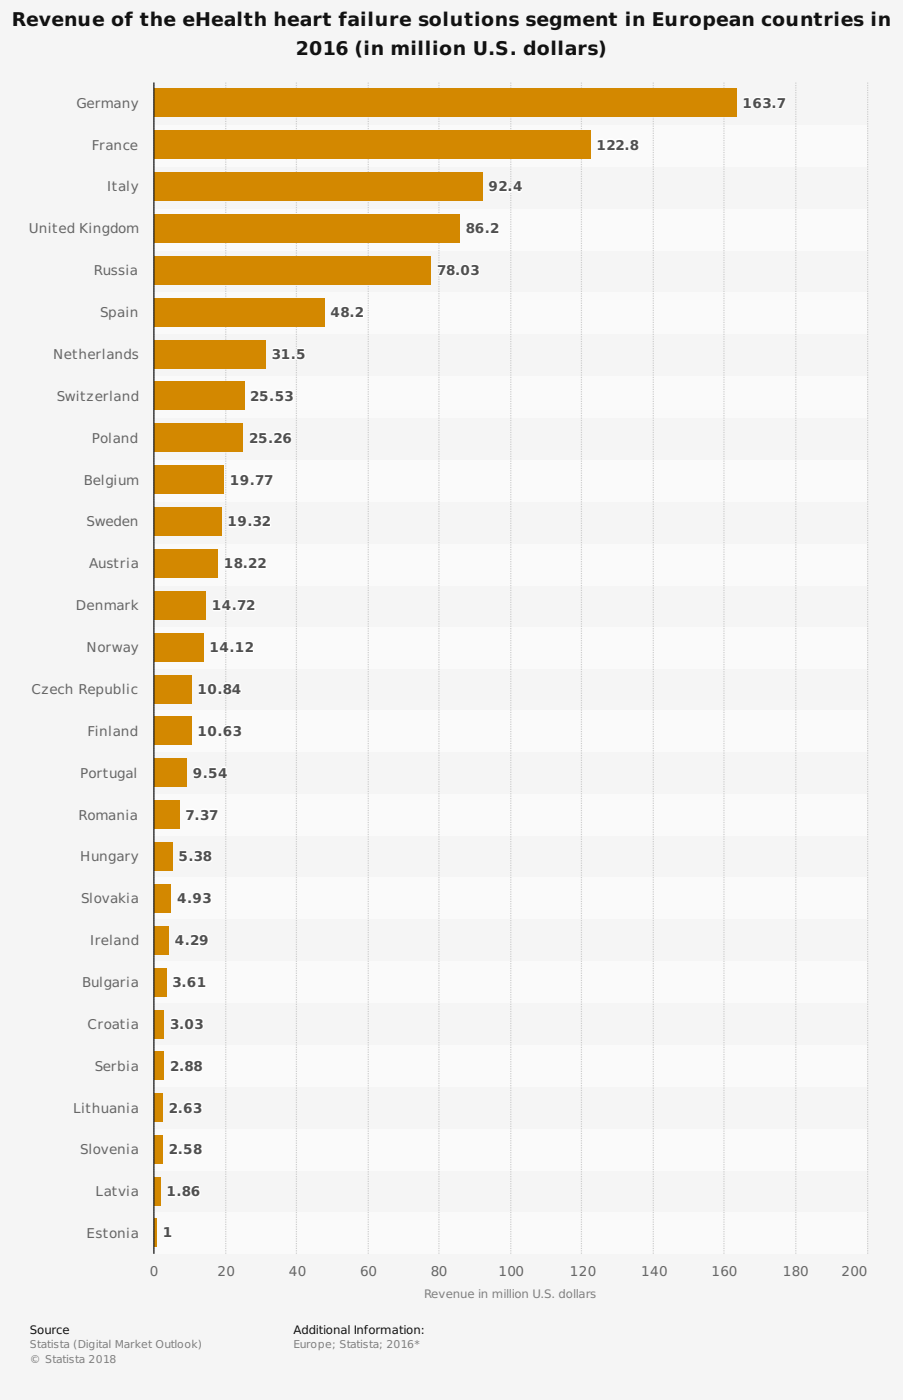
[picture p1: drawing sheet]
<svg xmlns="http://www.w3.org/2000/svg" width="353mm" height="548mm" viewBox="0 0 353 548" stroke-linecap="round" stroke-linejoin="round" font-family="sans-serif">
<path d="M0 0h352.8v547.4h-352.8z" fill="#f5f5f5"/>
<g fill="#fafafa">
<path d="M60.4 48.9h278.3v16.4h-278.3z"/>
<path d="M60.4 81.6h278.3v16.4h-278.3z"/>
<path d="M60.4 114.4h278.3v16.4h-278.3z"/>
<path d="M60.4 147.1h278.3v16.4h-278.3z"/>
<path d="M60.4 179.9h278.3v16.4h-278.3z"/>
<path d="M60.4 212.6h278.3v16.4h-278.3z"/>
<path d="M60.4 245.4h278.3v16.4h-278.3z"/>
<path d="M60.4 277.7h278.3v16.4h-278.3z"/>
<path d="M60.4 310.4h278.3v16.4h-278.3z"/>
<path d="M60.4 343.2h278.3v16.4h-278.3z"/>
<path d="M60.4 375.9h278.3v16.4h-278.3z"/>
<path d="M60.4 408.7h278.3v16.4h-278.3z"/>
<path d="M60.4 441.4h278.3v16.4h-278.3z"/>
<path d="M60.4 474.2h278.3v16.4h-278.3z"/>
</g>
<path d="M60.1 32.3v458M88.2 32.3v458M115.8 32.3v458M143.9 32.3v458M171.5 32.3v458M199.5 32.3v458M227.2 32.3v458M255.2 32.3v458M282.8 32.3v458M310.9 32.3v458M339 32.3v458" fill="none" stroke="#cdcdcd" stroke-width=".47" stroke-dasharray=".5 .5" stroke-linecap="butt"/>
<g fill="#d38800">
<path d="M60.3 34.6h227.4v11.3h-227.4z"/>
<path d="M60.3 51h170.4v11.2h-170.4z"/>
<path d="M60.3 67.4h128.3v11.2h-128.3z"/>
<path d="M60.3 83.7h119.4v11.3h-119.4z"/>
<path d="M60.3 100.1h108.1v11.3h-108.1z"/>
<path d="M60.3 116.5h66.5v11.2h-66.5z"/>
<path d="M60.3 132.9h43.6v11.2h-43.6z"/>
<path d="M60.3 149.3h35.1v11.2h-35.1z"/>
<path d="M60.3 165.6h34.7v11.3h-34.7z"/>
<path d="M60.3 182h27.2v11.2h-27.2z"/>
<path d="M60.3 198.4h26.3v11.2h-26.3z"/>
<path d="M60.3 214.8h24.9v11.2h-24.9z"/>
<path d="M60.3 231.1h20.2v11.3h-20.2z"/>
<path d="M60.3 247.5h19.2v11.2h-19.2z"/>
<path d="M60.3 263.9h14.6v11.2h-14.6z"/>
<path d="M60.3 280.3h14.6v11.2h-14.6z"/>
<path d="M60.3 296.6h12.7v11.3h-12.7z"/>
<path d="M60.3 313h9.9v11.2h-9.9z"/>
<path d="M60.3 329.4h7.1v11.2h-7.1z"/>
<path d="M60.3 345.8h6.6v11.2h-6.6z"/>
<path d="M60.3 362.1h5.7v11.3h-5.7z"/>
<path d="M60.3 378.5h4.7v11.2h-4.7z"/>
<path d="M60.3 394.9h3.8v11.2h-3.8z"/>
<path d="M60.3 411.3h3.8v11.2h-3.8z"/>
<path d="M60.3 427.6h3.3v11.3h-3.3z"/>
<path d="M60.3 444h3.3v11.2h-3.3z"/>
<path d="M60.3 460.4h2.4v11.2h-2.4z"/>
<path d="M60.3 476.3h1v11.2h-1z"/>
</g>
<g fill="none" stroke="#fff" stroke-width=".94">
<path d="M290.7 38.4l1.8-.1v3.1h.9v.7h-2.7v-.7h.9v-2.5l-.9 .2zM294.8 38.7l.5-.4 1.1-.1 .7 .1v.8l-.3-.2a1.05 1.05 0 0 0-1.6 .9 1.38 1.38 0 0 1 2.2 1.2 1.38 1.38 0 0 1-2.2 1.1 2.35 2.35 0 0 1-.4-3.4zM298.4 38.3l.7-.1a1.16 1.16 0 0 1 1.5 .2 1.16 1.16 0 0 1 .1 1.5l-.4 .1a1.18 1.18 0 0 1 .7 1.6 1.18 1.18 0 0 1-1.6 .6l-1.2-.2v-.8l.7 .3a.63 .63 0 0 0 1.1-.1 .63 .63 0 0 0-.5-.9l-.6-.1v-.6h.4a.56 .56 0 0 0 .7-.7 .56 .56 0 0 0-1-.2l-.6 .2zM303.8 38.3h3v.5l-1.6 3.3h-.9l1.4-3.1h-1.9zM233.6 54.8l1.8-.2v3.2h.9v.7h-2.7v-.7h.9v-2.5l-.9 .2zM237.3 54.8a1.58 1.58 0 0 1 1.9-.2 1.58 1.58 0 0 1 .7 1.7l-1.5 1.5h1.7v.7h-2.8v-.7l1.4-1.3a.75 .75 0 0 0 .2-1.1 .75 .75 0 0 0-1.2 0l-.4 .2zM240.8 54.8a1.58 1.58 0 0 1 1.9-.2 1.58 1.58 0 0 1 .7 1.7l-1.5 1.5h1.7v.7h-2.8v-.7l1.4-1.3a.75 .75 0 0 0 .2-1.1 .75 .75 0 0 0-1.2 0l-.4 .2zM244.5 57.5h.9v1h-.9zM246.6 55a1.46 1.46 0 0 1 1.7-.5 1.46 1.46 0 0 1 .9 1.4l-.6 .5a1.19 1.19 0 0 1 .7 1.7 1.19 1.19 0 0 1-1.8 .4 1.08 1.08 0 0 1-1.1-.8 1.08 1.08 0 0 1 .8-1.3 .9 .9 0 0 1-.6-1.4zM301.9 41.1h.9v1h-.9zM191.6 71.3a1.78 1.78 0 0 1 2.3 .1 1.78 1.78 0 0 1 .2 2.3 2.07 2.07 0 0 1-2.7 1.1v-.7l.3 .1a1.06 1.06 0 0 0 1.6-.9 1.32 1.32 0 0 1-1.8-.2 1.32 1.32 0 0 1 .1-1.8zM195.2 71.2a1.58 1.58 0 0 1 1.9-.2 1.58 1.58 0 0 1 .7 1.7l-1.5 1.4h1.7v.8h-2.8v-.8l1.4-1.2a.75 .75 0 0 0 .2-1.2 .75 .75 0 0 0-1.2 .1l-.4 .2z"/>
<path d="M198.8 73.9h1v1h-1zM202.2 71h1.1v2.4h.6v.8h-.6v.7h-.9v-.7h-1.7v-.9zM202.4 71.8v1.6h-1.1zM182.6 87.8a1.46 1.46 0 0 1 1.6-.5 1.46 1.46 0 0 1 1 1.4l-.6 .5a1.19 1.19 0 0 1 .6 1.6 1.19 1.19 0 0 1-1.7 .5 1.08 1.08 0 0 1-1.2-.9 1.08 1.08 0 0 1 .8-1.2 .9 .9 0 0 1-.5-1.4zM186.3 87.9l.6-.5 1.1-.1 .7 .2v.7l-.3-.1a1.05 1.05 0 0 0-1.6 .8 1.38 1.38 0 0 1 2.2 1.2 1.38 1.38 0 0 1-2.2 1.1 2.35 2.35 0 0 1-.5-3.3zM190 90.2h.9v1h-.9zM192 87.5a1.58 1.58 0 0 1 1.8-.2 1.58 1.58 0 0 1 .8 1.7l-1.5 1.5h1.7v.7h-2.9v-.7l1.5-1.2a.75 .75 0 0 0 .1-1.2 .75 .75 0 0 0-1.1 .1l-.4 .2zM171.1 103.8h2.9v.5l-1.5 3.3h-.9l1.4-3.1h-1.9zM174.9 104.1a1.46 1.46 0 0 1 1.6-.5 1.46 1.46 0 0 1 1 1.5l-.6 .5a1.19 1.19 0 0 1 .6 1.6 1.19 1.19 0 0 1-1.7 .5 1.08 1.08 0 0 1-1.2-.9 1.08 1.08 0 0 1 .8-1.2 .9 .9 0 0 1-.5-1.5zM178.4 106.6h.9v1h-.9zM180.6 104.2a1.7 1.7 0 0 1 2.2-.2 1.7 1.7 0 0 1 .5 2.1 1.66 1.66 0 0 1-2.1 1.5 1.66 1.66 0 0 1-1-2.4zM181.4 104.5a.65 .65 0 0 1 .8 .1 .65 .65 0 0 1 .2 .7 1.11 1.11 0 0 1-.8 1.7l-.4-1z"/>
<path d="M184.3 103.8l.8-.1a1.16 1.16 0 0 1 1.5 .2 1.16 1.16 0 0 1 .1 1.5l-.4 .1a1.18 1.18 0 0 1 .7 1.6 1.18 1.18 0 0 1-1.6 .6l-1.2-.2v-.8l.7 .3a.63 .63 0 0 0 1-.1 .63 .63 0 0 0-.4-.9l-.7-.1v-.6h.5a.56 .56 0 0 0 .7-.7 .56 .56 0 0 0-1-.2l-.7 .2zM106.7 136.6l.8-.1a1.16 1.16 0 0 1 1.5 .1 1.16 1.16 0 0 1 .1 1.5l-.4 .2a1.18 1.18 0 0 1 .7 1.6 1.18 1.18 0 0 1-1.7 .5l-1.1-.2v-.7l.7 .2a.63 .63 0 0 0 1-.1 .63 .63 0 0 0-.4-.9h-.7v-.6h.4a.56 .56 0 0 0 .7-.7 .56 .56 0 0 0-.9-.3l-.7 .2zM110.3 136.7l1.9-.2v3.2h.9v.7h-2.7v-.7h.8v-2.5l-.9 .2zM114.2 139.4h.9v1h-.9zM116.3 136.5h2.5v.7h-1.7v.6a1.42 1.42 0 0 1 2 1.4 1.42 1.42 0 0 1-2.1 1.2l-.9-.2v-.8l.6 .3a.8 .8 0 0 0 1.2-.1 .8 .8 0 0 0-.1-1.1 .8 .8 0 0 0-1.2 0l-.3 .2zM130.9 120.1h1.1v2.5h.6v.7h-.6v.7h-.9v-.7h-1.7v-.9zM131.1 120.9v1.7h-1.1zM133.6 120.5a1.46 1.46 0 0 1 1.6-.5 1.46 1.46 0 0 1 1 1.4l-.6 .5a1.19 1.19 0 0 1 .6 1.7 1.19 1.19 0 0 1-1.7 .4 1.08 1.08 0 0 1-1.1-.8 1.08 1.08 0 0 1 .7-1.3 .9 .9 0 0 1-.5-1.4zM137.1 123h.9v1h-.9zM139.1 120.3a1.58 1.58 0 0 1 1.8-.2 1.58 1.58 0 0 1 .8 1.7l-1.5 1.5h1.7v.7h-2.8v-.7l1.4-1.3a.75 .75 0 0 0 .1-1.1 .75 .75 0 0 0-1.1 0l-.4 .2zM98.2 153a1.58 1.58 0 0 1 1.9-.2 1.58 1.58 0 0 1 .7 1.8l-1.5 1.4h1.7v.7h-2.8v-.7l1.4-1.2a.75 .75 0 0 0 .2-1.2 .75 .75 0 0 0-1.2 .1l-.4 .2zM101.9 152.9h2.4v.7h-1.6v.6a1.42 1.42 0 0 1 1.9 1.4 1.42 1.42 0 0 1-2 1.2l-.9-.2v-.8l.6 .2a.8 .8 0 0 0 1.1 0 .8 .8 0 0 0 0-1.2 .8 .8 0 0 0-1.2 .1l-.3 .2z"/>
<path d="M105.7 155.7h1v1h-1zM107.9 152.9h2.4v.7h-1.6v.6a1.42 1.42 0 0 1 1.9 1.4 1.42 1.42 0 0 1-2 1.2l-.9-.2v-.8l.6 .2a.8 .8 0 0 0 1.1 0 .8 .8 0 0 0-.1-1.2 .8 .8 0 0 0-1.1 .1l-.3 .2zM111.7 153l.8-.2a1.16 1.16 0 0 1 1.5 .2 1.16 1.16 0 0 1 0 1.5l-.3 .2a1.18 1.18 0 0 1 .6 1.5 1.18 1.18 0 0 1-1.6 .6l-1.2-.2v-.7l.8 .2a.63 .63 0 0 0 1-.1 .63 .63 0 0 0-.4-.9h-.7v-.7h.4a.56 .56 0 0 0 .7-.7 .56 .56 0 0 0-.9-.2l-.7 .2zM97.7 169.4a1.58 1.58 0 0 1 1.9-.2 1.58 1.58 0 0 1 .8 1.7l-1.6 1.5h1.7v.7h-2.8v-.7l1.4-1.3a.75 .75 0 0 0 .2-1.1 .75 .75 0 0 0-1.1 0l-.5 .3zM101.4 169.3h2.5v.7h-1.7v.6a1.42 1.42 0 0 1 2 1.3 1.42 1.42 0 0 1-2.1 1.3l-.8-.3v-.8l.6 .3a.8 .8 0 0 0 1.1-.1 .8 .8 0 0 0-.1-1.1 .8 .8 0 0 0-1.1 .1l-.4 .1zM105.3 172.1h.9v1h-.9zM107.3 169.4a1.58 1.58 0 0 1 1.8-.2 1.58 1.58 0 0 1 .8 1.7l-1.5 1.5h1.7v.7h-2.8v-.7l1.4-1.3a.75 .75 0 0 0 .1-1.1 .75 .75 0 0 0-1.1 0l-.4 .3zM111.2 169.7l.6-.4 1.1-.1 .6 .2v.7l-.3-.2a1.05 1.05 0 0 0-1.6 .9 1.38 1.38 0 0 1 2.2 1.2 1.38 1.38 0 0 1-2.2 1.1 2.35 2.35 0 0 1-.4-3.4zM90.4 185.8l1.9-.2v3.2h.9v.7h-2.7v-.7h.8v-2.5l-.9 .2zM94.4 185.9a1.78 1.78 0 0 1 2.3 .2 1.78 1.78 0 0 1 .2 2.3 2.07 2.07 0 0 1-2.7 1v-.7l.3 .1a1.06 1.06 0 0 0 1.6-.9 1.32 1.32 0 0 1-1.8-.1 1.32 1.32 0 0 1 .1-1.9zM98.1 188.5h1v1h-1zM100.1 185.6h2.9v.6l-1.5 3.3h-1l1.4-3.1h-1.8z"/>
<path d="M103.6 185.6h2.9v.6l-1.5 3.3h-1l1.4-3.1h-1.8zM88.1 218.6l1.8-.2v3.2h.9v.6h-2.7v-.6h.9v-2.5l-.9 .1zM89.5 202.2l1.8-.2v3.2h.9v.7h-2.7v-.7h.9v-2.5l-.9 .2zM91.9 218.8a1.46 1.46 0 0 1 1.7-.5 1.46 1.46 0 0 1 1 1.4l-.7 .5a1.19 1.19 0 0 1 .7 1.6 1.19 1.19 0 0 1-1.7 .5 1.08 1.08 0 0 1-1.2-.9 1.08 1.08 0 0 1 .8-1.2 .9 .9 0 0 1-.6-1.4zM93.5 202.3a1.78 1.78 0 0 1 2.3 .1 1.78 1.78 0 0 1 .2 2.3 2.07 2.07 0 0 1-2.7 1.1v-.7l.3 .1a1.06 1.06 0 0 0 1.6-.9 1.32 1.32 0 0 1-1.9-.2 1.32 1.32 0 0 1 .2-1.8zM97.2 204.9h.9v1h-.9zM97.4 218.5a1.58 1.58 0 0 1 1.9-.2 1.58 1.58 0 0 1 .8 1.8l-1.6 1.4h1.7v.7h-2.8v-.7l1.4-1.2a.75 .75 0 0 0 .2-1.2 .75 .75 0 0 0-1.2 .1l-.4 .2zM99.3 202.1l.8-.1a1.16 1.16 0 0 1 1.4 .1 1.16 1.16 0 0 1 .1 1.5l-.4 .2a1.18 1.18 0 0 1 .7 1.6 1.18 1.18 0 0 1-1.6 .5l-1.2-.2v-.7l.8 .2a.63 .63 0 0 0 1-.1 .63 .63 0 0 0-.5-.9h-.6v-.6h.4a.56 .56 0 0 0 .7-.7 .56 .56 0 0 0-1-.3l-.6 .2zM101 218.5a1.58 1.58 0 0 1 1.8-.2 1.58 1.58 0 0 1 .8 1.8l-1.5 1.4h1.7v.7h-2.8v-.7l1.4-1.2a.75 .75 0 0 0 .1-1.2 .75 .75 0 0 0-1.1 .1l-.4 .2zM102.7 202.2a1.58 1.58 0 0 1 1.9-.2 1.58 1.58 0 0 1 .7 1.7l-1.5 1.4h1.7v.8h-2.8v-.8l1.4-1.2a.75 .75 0 0 0 .2-1.2 .75 .75 0 0 0-1.2 .1l-.4 .2zM83.4 234.9l1.9-.1v3.1h.8v.7h-2.7v-.7h.9v-2.5l-.9 .2zM88.5 234.8h1.1v2.4h.5v.7h-.5v.7h-1v-.7h-1.7v-.8z"/>
<path d="M88.6 235.6v1.6h-1zM91.1 237.6h.9v1h-.9zM93 234.8h3v.5l-1.5 3.3h-1l1.4-3.1h-1.9zM95.4 221.2h1v1h-1zM96.6 234.9a1.58 1.58 0 0 1 1.9-.2 1.58 1.58 0 0 1 .8 1.7l-1.6 1.5h1.7v.7h-2.8v-.7l1.4-1.3a.75 .75 0 0 0 .2-1.1 .75 .75 0 0 0-1.1 0l-.5 .3zM82.5 251.3l1.8-.2v3.2h.9v.7h-2.7v-.7h.9v-2.5l-.9 .2zM87.5 251.1h1.1v2.5h.6v.7h-.6v.7h-.9v-.7h-1.7v-.9zM87.7 252v1.6h-1.1zM90.2 254h.9v1h-.9zM92.4 251.3l1.8-.2v3.2h.9v.7h-2.7v-.7h.9v-2.5l-.9 .2zM96.1 251.3a1.58 1.58 0 0 1 1.8-.2 1.58 1.58 0 0 1 .8 1.7l-1.5 1.5h1.7v.7h-2.8v-.7l1.4-1.3a.75 .75 0 0 0 .1-1.1 .75 .75 0 0 0-1.1 0l-.4 .2zM77.8 267.7l1.8-.2v3.2h.9v.7h-2.7v-.7h.9v-2.5l-.9 .2z"/>
<path d="M81.7 268a1.7 1.7 0 0 1 2.2-.2 1.7 1.7 0 0 1 .6 2.1 1.66 1.66 0 0 1-2.1 1.5 1.66 1.66 0 0 1-1-2.4zM82.6 268.3a.65 .65 0 0 1 .8 0 .65 .65 0 0 1 .1 .8 1.11 1.11 0 0 1-.8 1.6l-.4-.9zM85.5 270.4h.9v1h-.9zM87.6 267.9a1.46 1.46 0 0 1 1.7-.5 1.46 1.46 0 0 1 1 1.4l-.7 .5a1.19 1.19 0 0 1 .7 1.7 1.19 1.19 0 0 1-1.7 .4 1.08 1.08 0 0 1-1.2-.9 1.08 1.08 0 0 1 .8-1.2 .9 .9 0 0 1-.6-1.4zM92.4 267.5h1.1v2.4h.5v.8h-.5v.7h-.9v-.7h-1.8v-.9zM92.6 268.3v1.6h-1.1zM77.8 284.1l1.8-.2v3.2h.9v.6h-2.7v-.6h.9v-2.5l-.9 .1zM81.7 284.3a1.7 1.7 0 0 1 2.2-.2 1.7 1.7 0 0 1 .6 2.2 1.66 1.66 0 0 1-2.1 1.4 1.66 1.66 0 0 1-1-2.3zM82.6 284.6a.65 .65 0 0 1 .8 .1 .65 .65 0 0 1 .1 .8 1.11 1.11 0 0 1-.8 1.6l-.4-1zM85.5 286.7h.9v1h-.9zM87.9 284.4l.6-.4 1.1-.2 .6 .2v.7l-.3-.1a1.05 1.05 0 0 0-1.5 .8 1.38 1.38 0 0 1 2.1 1.2 1.38 1.38 0 0 1-2.2 1.1 2.35 2.35 0 0 1-.4-3.3zM91.5 284l.8-.2a1.16 1.16 0 0 1 1.4 .2 1.16 1.16 0 0 1 .1 1.5l-.4 .2a1.18 1.18 0 0 1 .7 1.5 1.18 1.18 0 0 1-1.6 .6l-1.2-.2v-.7l.8 .2a.63 .63 0 0 0 1-.1 .63 .63 0 0 0-.5-.9h-.6v-.7h.4a.56 .56 0 0 0 .7-.7 .56 .56 0 0 0-1-.2l-.6 .2z"/>
<path d="M72.9 316.6h2.9v.6l-1.5 3.3h-1l1.4-3.1h-1.8zM76 300.6a1.78 1.78 0 0 1 2.3 .1 1.78 1.78 0 0 1 .3 2.3 2.07 2.07 0 0 1-2.7 1v-.7l.3 .1a1.06 1.06 0 0 0 1.5-.8 1.32 1.32 0 0 1-1.8-.2 1.32 1.32 0 0 1 .1-1.8zM76.6 319.5h.9v1h-.9zM78.7 316.7l.8-.1a1.16 1.16 0 0 1 1.4 .2 1.16 1.16 0 0 1 .1 1.4l-.4 .2a1.18 1.18 0 0 1 .7 1.6 1.18 1.18 0 0 1-1.6 .6l-1.2-.2v-.8l.8 .3a.63 .63 0 0 0 1-.1 .63 .63 0 0 0-.5-1h-.6v-.6h.4a.56 .56 0 0 0 .7-.7 .56 .56 0 0 0-1-.2l-.6 .2zM79.7 303.1h1v1h-1zM81.9 300.3h2.5v.7h-1.7v.6a1.42 1.42 0 0 1 2 1.4 1.42 1.42 0 0 1-2.1 1.2l-.9-.3v-.7l.6 .2a.8 .8 0 0 0 1.2-.1 .8 .8 0 0 0-.1-1.1 .8 .8 0 0 0-1.2 .1l-.3 .1zM82 316.6h3v.6l-1.5 3.3h-1l1.4-3.1h-1.9zM87 300.3h1.1v2.4h.5v.7h-.5v.7h-.9v-.7h-1.8v-.8zM87.2 301.1v1.6h-1.1zM70.3 333h2.4v.7h-1.6v.6a1.42 1.42 0 0 1 1.9 1.4 1.42 1.42 0 0 1-2 1.2l-.9-.2v-.8l.6 .3a.8 .8 0 0 0 1.1-.1 .8 .8 0 0 0-.1-1.1 .8 .8 0 0 0-1.1 .1l-.3 .1zM74.1 335.9h1v1h-1zM76.2 333.1l.8-.1a1.16 1.16 0 0 1 1.5 .1 1.16 1.16 0 0 1 .1 1.5l-.4 .2a1.18 1.18 0 0 1 .7 1.6 1.18 1.18 0 0 1-1.7 .5l-1.1-.1v-.8l.7 .2a.63 .63 0 0 0 1-.1 .63 .63 0 0 0-.4-.9h-.7v-.6h.4a.56 .56 0 0 0 .7-.7 .56 .56 0 0 0-.9-.3l-.7 .2z"/>
<path d="M79.8 333.4a1.46 1.46 0 0 1 1.7-.5 1.46 1.46 0 0 1 .9 1.4l-.6 .5a1.19 1.19 0 0 1 .6 1.7 1.19 1.19 0 0 1-1.7 .4 1.08 1.08 0 0 1-1.1-.9 1.08 1.08 0 0 1 .8-1.2 .9 .9 0 0 1-.6-1.4zM71 349.4h1.1v2.4h.6v.7h-.6v.7h-.9v-.7h-1.7v-.8zM71.2 350.2v1.6h-1.1zM73.7 352.2h.9v1h-.9zM75.9 349.7a1.78 1.78 0 0 1 2.3 .1 1.78 1.78 0 0 1 .3 2.3 2.07 2.07 0 0 1-2.7 1.1v-.8l.3 .2a1.06 1.06 0 0 0 1.5-.9 1.32 1.32 0 0 1-1.8-.2 1.32 1.32 0 0 1 .1-1.8zM79.6 349.5l.8-.2a1.16 1.16 0 0 1 1.5 .2 1.16 1.16 0 0 1 .1 1.5l-.4 .2a1.18 1.18 0 0 1 .7 1.5 1.18 1.18 0 0 1-1.6 .6l-1.2-.2v-.7l.7 .2a.63 .63 0 0 0 1-.1 .63 .63 0 0 0-.4-.9h-.7v-.7h.5a.56 .56 0 0 0 .6-.7 .56 .56 0 0 0-.9-.2l-.7 .2zM70.1 365.8h1.1v2.4h.5v.7h-.5v.7h-.9v-.7h-1.8v-.8zM70.3 366.6v1.6h-1.1zM72.7 368.6h1v1h-1zM74.7 365.9a1.58 1.58 0 0 1 1.9-.2 1.58 1.58 0 0 1 .7 1.7l-1.5 1.5h1.7v.7h-2.8v-.7l1.4-1.3a.75 .75 0 0 0 .2-1.1 .75 .75 0 0 0-1.2 0l-.4 .3zM78.5 366.1a1.78 1.78 0 0 1 2.3 .1 1.78 1.78 0 0 1 .3 2.3 2.07 2.07 0 0 1-2.7 1v-.7l.3 .1a1.06 1.06 0 0 0 1.5-.8 1.32 1.32 0 0 1-1.8-.2 1.32 1.32 0 0 1 .1-1.8zM67 398.6l.7-.1a1.16 1.16 0 0 1 1.5 .1 1.16 1.16 0 0 1 .1 1.5l-.4 .2a1.18 1.18 0 0 1 .7 1.6 1.18 1.18 0 0 1-1.6 .5l-1.2-.1v-.8l.7 .2a.63 .63 0 0 0 1.1-.1 .63 .63 0 0 0-.5-.9h-.6v-.6h.4a.56 .56 0 0 0 .7-.7 .56 .56 0 0 0-1-.3l-.6 .2z"/>
<path d="M67.9 382.2l.8-.1a1.16 1.16 0 0 1 1.4 .2 1.16 1.16 0 0 1 .1 1.4l-.4 .2a1.18 1.18 0 0 1 .7 1.6 1.18 1.18 0 0 1-1.6 .6l-1.2-.2v-.8l.8 .3a.63 .63 0 0 0 1-.1 .63 .63 0 0 0-.5-1h-.6v-.6h.4a.56 .56 0 0 0 .7-.7 .56 .56 0 0 0-1-.2l-.6 .2zM71.4 385h1v1h-1zM72.8 399a1.7 1.7 0 0 1 2.1-.2 1.7 1.7 0 0 1 .6 2.1 1.66 1.66 0 0 1-2.1 1.5 1.66 1.66 0 0 1-1-2.4zM73.6 399.3a.65 .65 0 0 1 .8 0 .65 .65 0 0 1 .1 .8 1.11 1.11 0 0 1-.8 1.6l-.4-.9zM73.8 382.6l.6-.4 1.1-.1 .7 .1v.8l-.4-.2a1.05 1.05 0 0 0-1.5 .9 1.38 1.38 0 0 1 2.2 1.2 1.38 1.38 0 0 1-2.2 1 2.35 2.35 0 0 1-.5-3.3zM76.5 398.6l.8-.1a1.16 1.16 0 0 1 1.4 .1 1.16 1.16 0 0 1 .1 1.5l-.4 .2a1.18 1.18 0 0 1 .7 1.6 1.18 1.18 0 0 1-1.6 .5l-1.2-.1v-.8l.8 .2a.63 .63 0 0 0 1-.1 .63 .63 0 0 0-.5-.9h-.6v-.6h.4a.56 .56 0 0 0 .7-.7 .56 .56 0 0 0-1-.3l-.6 .2zM77.5 382.3l1.8-.2v3.2h.9v.7h-2.7v-.7h.9v-2.5l-.9 .2zM66.9 415a1.58 1.58 0 0 1 1.8-.1 1.58 1.58 0 0 1 .8 1.7l-1.5 1.4h1.7v.7h-2.8v-.7l1.4-1.2a.75 .75 0 0 0 .1-1.2 .75 .75 0 0 0-1.1 .1l-.4 .2zM70.5 401.4h.9v1h-.9zM70.5 417.7h.9v1h-.9zM72.7 415.3a1.46 1.46 0 0 1 1.6-.5 1.46 1.46 0 0 1 1 1.4l-.7 .5a1.19 1.19 0 0 1 .7 1.6 1.19 1.19 0 0 1-1.7 .5 1.08 1.08 0 0 1-1.2-.9 1.08 1.08 0 0 1 .8-1.2 .9 .9 0 0 1-.5-1.4zM76.2 415.3a1.46 1.46 0 0 1 1.6-.5 1.46 1.46 0 0 1 1 1.4l-.6 .5a1.19 1.19 0 0 1 .6 1.6 1.19 1.19 0 0 1-1.7 .5 1.08 1.08 0 0 1-1.1-.9 1.08 1.08 0 0 1 .7-1.2 .9 .9 0 0 1-.5-1.4z"/>
<path d="M66.4 431.4a1.58 1.58 0 0 1 1.9-.2 1.58 1.58 0 0 1 .7 1.7l-1.5 1.5h1.7v.7h-2.8v-.7l1.4-1.3a.75 .75 0 0 0 .2-1.1 .75 .75 0 0 0-1.2 .1l-.4 .2zM70 434.1h1v1h-1zM72.4 431.7l.6-.4 1.1-.1 .7 .2v.7l-.4-.1a1.05 1.05 0 0 0-1.5 .8 1.38 1.38 0 0 1 2.1 1.2 1.38 1.38 0 0 1-2.1 1.1 2.35 2.35 0 0 1-.5-3.4zM76 431.4l.8-.2a1.16 1.16 0 0 1 1.5 .2 1.16 1.16 0 0 1 0 1.5l-.3 .1a1.18 1.18 0 0 1 .6 1.6 1.18 1.18 0 0 1-1.6 .6l-1.2-.2v-.8l.8 .3a.63 .63 0 0 0 1-.1 .63 .63 0 0 0-.4-.9h-.7v-.7h.4a.56 .56 0 0 0 .7-.7 .56 .56 0 0 0-.9-.2l-.7 .2zM66.4 447.8a1.58 1.58 0 0 1 1.9-.2 1.58 1.58 0 0 1 .7 1.7l-1.5 1.5h1.7v.7h-2.8v-.7l1.4-1.3a.75 .75 0 0 0 .2-1.1 .75 .75 0 0 0-1.2 0l-.4 .2zM70 450.5h1v1h-1zM72.2 447.6h2.4v.8h-1.6v.6a1.42 1.42 0 0 1 1.9 1.3 1.42 1.42 0 0 1-2 1.2l-.9-.2v-.8l.6 .3a.8 .8 0 0 0 1.1-.1 .8 .8 0 0 0 0-1.1 .8 .8 0 0 0-1.2 .1l-.3 .1zM76.1 448a1.46 1.46 0 0 1 1.6-.5 1.46 1.46 0 0 1 1 1.5l-.6 .4a1.19 1.19 0 0 1 .6 1.7 1.19 1.19 0 0 1-1.7 .5 1.08 1.08 0 0 1-1.2-.9 1.08 1.08 0 0 1 .8-1.3 .9 .9 0 0 1-.5-1.4zM65.6 464.2l1.9-.2v3.2h.9v.7h-2.7v-.7h.8v-2.5l-.9 .2zM69.5 466.9h.9v1h-.9zM71.6 464.4a1.46 1.46 0 0 1 1.7-.5 1.46 1.46 0 0 1 .9 1.4l-.6 .5a1.19 1.19 0 0 1 .6 1.7 1.19 1.19 0 0 1-1.7 .4 1.08 1.08 0 0 1-1.1-.9 1.08 1.08 0 0 1 .8-1.2 .9 .9 0 0 1-.6-1.4zM75.4 464.5l.5-.4 1.1-.1 .7 .1v.7l-.3-.1a1.05 1.05 0 0 0-1.6 .9 1.38 1.38 0 0 1 2.2 1.1 1.38 1.38 0 0 1-2.2 1.1 2.35 2.35 0 0 1-.4-3.3z"/>
<path d="M64.2 480.1l1.9-.2v3.2h.8v.7h-2.6v-.7h.8v-2.5l-.9 .2z"/>
<circle cx="247.9" cy="57.4" r=".6"/>
<circle cx="247.9" cy="55.7" r=".5"/>
<circle cx="295.9" cy="40.8" r=".63"/>
<circle cx="192.7" cy="72.3" r=".63"/>
<circle cx="183.8" cy="90.1" r=".6"/>
<circle cx="183.8" cy="88.4" r=".5"/>
<circle cx="187.4" cy="90" r=".63"/>
<circle cx="176.1" cy="106.5" r=".6"/>
<circle cx="176.1" cy="104.8" r=".5"/>
<circle cx="134.9" cy="122.9" r=".6"/>
<circle cx="134.9" cy="121.2" r=".5"/>
<circle cx="112.3" cy="171.8" r=".63"/>
<circle cx="95.5" cy="186.9" r=".63"/>
<circle cx="93.2" cy="219.4" r=".5"/>
<circle cx="94.5" cy="203.3" r=".63"/>
<circle cx="93.2" cy="221.1" r=".6"/>
<circle cx="88.9" cy="270.2" r=".6"/>
<circle cx="88.9" cy="268.5" r=".5"/>
<circle cx="89" cy="286.5" r=".63"/>
<circle cx="77.1" cy="301.5" r=".63"/>
<circle cx="81.1" cy="335.7" r=".6"/>
<circle cx="81.1" cy="334" r=".5"/>
<circle cx="77" cy="350.7" r=".63"/>
<circle cx="79.6" cy="367" r=".63"/>
<circle cx="74.9" cy="384.7" r=".63"/>
<circle cx="73.9" cy="417.6" r=".6"/>
<circle cx="73.9" cy="415.9" r=".5"/>
<circle cx="77.4" cy="417.6" r=".6"/>
<circle cx="77.5" cy="415.9" r=".5"/>
<circle cx="73.5" cy="433.8" r=".63"/>
<circle cx="77.3" cy="450.4" r=".6"/>
<circle cx="77.3" cy="448.7" r=".5"/>
<circle cx="72.9" cy="466.7" r=".6"/>
<circle cx="72.9" cy="465" r=".5"/>
<circle cx="76.5" cy="466.6" r=".63"/>
</g>
<path d="M60.1 32.3v458" fill="none" stroke="#121212" stroke-width=".47"/>
<g font-size="7.4" fill="#121212">
<text x="4.6" y="10.3">Revenue of the eHealth heart failure solutions segment in European countries in</text>
<text x="115.5" y="21.5">2016 (in million U.S. dollars)</text>
</g>
<g font-size="5.3" fill="#666">
<text x="29.9" y="42.1">Germany</text>
<text x="35.9" y="58.5">France</text>
<text x="41.9" y="74.9">Italy</text>
<text x="11.2" y="91.2">United Kingdom</text>
<text x="36.6" y="107.6">Russia</text>
<text x="39.1" y="124">Spain</text>
<text x="20.8" y="140.4">Netherlands</text>
<text x="22.2" y="156.7">Switzerland</text>
<text x="35.9" y="173.1">Poland</text>
<text x="32.8" y="189.5">Belgium</text>
<text x="33.8" y="205.9">Sweden</text>
<text x="34.9" y="222.2">Austria</text>
<text x="29.6" y="238.6">Denmark</text>
<text x="33.8" y="255">Norway</text>
<text x="12.3" y="271.4">Czech Republic</text>
<text x="34.2" y="287.7">Finland</text>
<text x="31.3" y="304.1">Portugal</text>
<text x="30.6" y="320.5">Romania</text>
<text x="31.3" y="336.9">Hungary</text>
<text x="31.7" y="353.2">Slovakia</text>
<text x="35.2" y="369.6">Ireland</text>
<text x="32" y="386">Bulgaria</text>
<text x="34.2" y="402.4">Croatia</text>
<text x="37" y="418.7">Serbia</text>
<text x="28.5" y="435.1">Lithuania</text>
<text x="31.3" y="451.5">Slovenia</text>
<text x="37.3" y="467.9">Latvia</text>
<text x="33.8" y="484.2">Estonia</text>
<text x="58.6" y="499.2">0</text>
<text x="85" y="499.2">20</text>
<text x="112.9" y="499.2">40</text>
<text x="140.8" y="499.2">60</text>
<text x="168.3" y="499.2">80</text>
<text x="194.7" y="499.2">100</text>
<text x="222.6" y="499.2">120</text>
<text x="250.5" y="499.2">140</text>
<text x="278" y="499.2">160</text>
<text x="305.9" y="499.2">180</text>
<text x="328.8" y="499.2">200</text>
</g>
<g font-size="5.3" fill="#fff">
<text x="290.1" y="42.1">163.7</text>
<text x="233" y="58.5">122.8</text>
<text x="190.9" y="74.9">92.</text>
<text x="200.4" y="74.9">4</text>
<text x="182" y="91.2">86.2</text>
<text x="170.8" y="107.6">78.03</text>
<text x="129.1" y="124">48.2</text>
<text x="106.2" y="140.4">31.5</text>
<text x="97.8" y="156.7">25.53</text>
<text x="97.3" y="173.1">25.26</text>
<text x="89.8" y="189.5">19.77</text>
<text x="88.9" y="205.9">19.32</text>
<text x="87.5" y="222.2">18.22</text>
<text x="82.8" y="238.6">14.72</text>
<text x="81.9" y="255">14</text>
<text x="89.6" y="255">.12</text>
<text x="77.2" y="271.4">10.84</text>
<text x="77.2" y="287.7">10.63</text>
<text x="75.3" y="304.1">9.54</text>
<text x="72.5" y="320.5">7.37</text>
<text x="69.7" y="336.9">5.38</text>
<text x="69.2" y="353.2">4.93</text>
<text x="68.3" y="369.6">4.29</text>
<text x="67.4" y="386">3.61</text>
<text x="66.4" y="402.4">3.03</text>
<text x="66.4" y="418.7">2.88</text>
<text x="66" y="435.1">2.63</text>
<text x="66" y="451.5">2.58</text>
<text x="65" y="467.9">1.86</text>
<text x="63.6" y="483.8">1</text>
</g>
<text font-size="4.6" fill="#808080" x="165.7" y="507.6">Revenue in million U.S. dollars</text>
<g font-size="4.6" fill="#121212">
<text x="11.7" y="521.7">Source</text>
<text x="114.6" y="521.7">Additional Information:</text>
</g>
<g font-size="4.2" fill="#808080">
<text x="11.7" y="527.3">Statista (Digital Market Outlook)</text>
<text x="114.6" y="527.3">Europe; Statista; 2016*</text>
<text x="11.7" y="532.9">© Statista 2018</text>
</g>
</svg>
